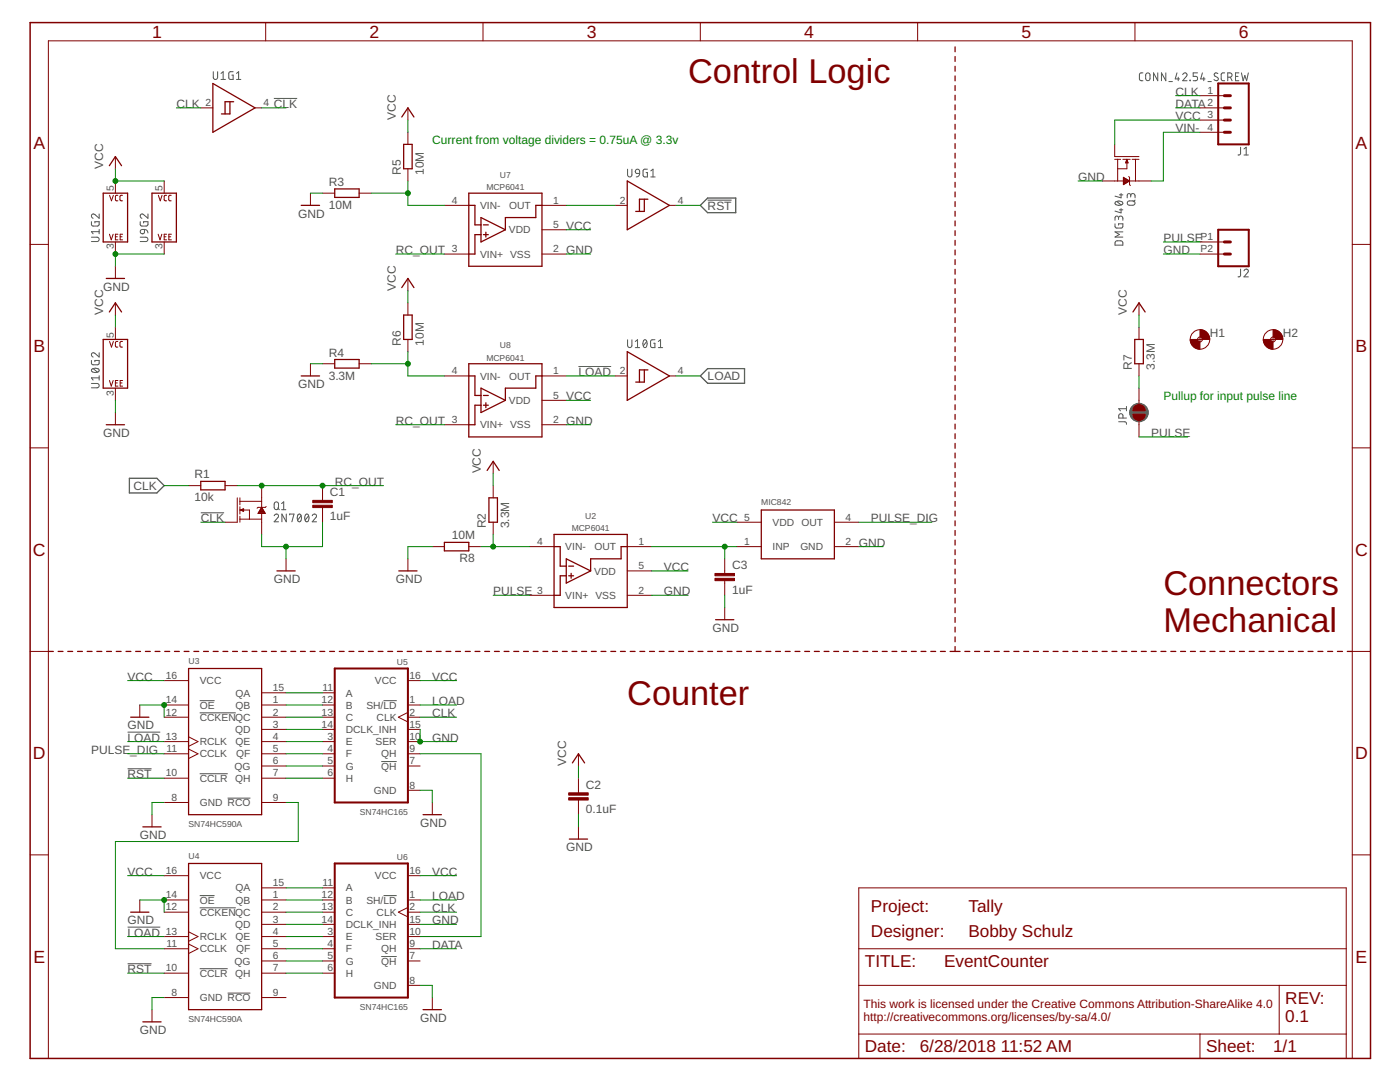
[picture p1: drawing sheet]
<svg xmlns="http://www.w3.org/2000/svg" width="279mm" height="216mm" viewBox="0 0 279 216" stroke-linecap="round" stroke-linejoin="round" font-family="sans-serif">
<g fill="none" stroke="#505050" stroke-width=".2">
<path d="M42.6 14.3v1.1a.43 .43 0 0 0 .4 .5 .43 .43 0 0 0 .4-.5v-1.1M44.1 14.6l.4-.3v1.6M44.1 15.9h.9M46.5 14.3h-.6l-.2 .2v1l.2 .3 .6 .1v-.9h-.2M47.2 15.9h.9M47.2 14.6l.4-.3v1.6M54.7 19.6h4.6M228.1 14.5l-.5 .1-.2 .3 .1 1.1 .6 .1M228.8 14.7l.3-.2 .3 .2 .1 1a.43 .43 0 0 1-.4 .4 .43 .43 0 0 1-.5-.4zM231.1 14.5v1.6l-.9-1.6v1.6M232.7 14.5v1.6l-.9-1.6v1.6M233.3 16.3h.7"/>
<path d="M234.9 14.5l-.4 1.2h.9M235.1 15.4v.7M236 14.9a.43 .43 0 0 1 .6-.3 .43 .43 0 0 1 .2 .6l-.8 .9h.9M237.5 16l.1 .1zM239 14.5h-.9v.7h.6a.44 .44 0 0 1 .3 .5 .44 .44 0 0 1-.3 .4h-.6M240 14.5l-.4 1.2h.9M240.2 15.4v.7M241.1 16.3h.6M243.1 14.7l-.6-.1-.2 .3 .2 .3 .5 .3a.39 .39 0 0 1 0 .5 .39 .39 0 0 1-.6 0l-.1-.1M244.4 14.5l-.5 .1-.2 .3v1l.2 .2h.5M245 15.4h.4a.43 .43 0 0 0 .5-.4 .43 .43 0 0 0-.5-.5h-.4v1.6M245.5 15.4l.4 .7"/>
<path d="M246.6 15.2h.5M247.2 14.5h-.6v1.6h.6M247.8 14.5l.3 1.6 .3-1 .4 1 .3-1.6M125.2 33.8v1.1a.43 .43 0 0 0 .5 .4 .43 .43 0 0 0 .4-.4v-1.1M126.9 33.9l.3-.1 .3 .1 .2 .7-.8-.1-.1-.3zM127.7 34.6l-.2 .4-.5 .3M129.2 33.8h-.6l-.2 .2-.1 1 .3 .3h.6v-.9h-.3M129.9 35.3h.8M129.9 34.1l.4-.3v1.5M141.2 39.9h4.8M223.4 38.9h.7M223.7 38.6v.9l-1.2-.4"/>
<path d="M225.7 39.1a.43 .43 0 0 1 .4-.5 .43 .43 0 0 1 .4 .5v.4M225.7 39.3l-.1-.5-.4-.2-.2 .2v.7M226.5 39.9l-.3 .4M247.6 29.4v1.3l-.5 .2M248.3 30.9h.8M248.3 29.7l.4-.3v1.5M18.2 47.3h1.2a.43 .43 0 0 1 .4 .5 .43 .43 0 0 1-.4 .4h-1.2M18.2 44.2l.1 .7 .2 .2h1l.3-.2v-.7h-.9v.3M19.8 42.7v.9l-.9-.8a.43 .43 0 0 0-.6 .1 .43 .43 0 0 0 .3 .7M19.8 46.2h-1.6l.4 .5M19.8 45.8v.9M28 47.3h1.1a.43 .43 0 0 1 .4 .5 .43 .43 0 0 1-.4 .4h-1.1"/>
<path d="M28 44.2v.7l.2 .2h1l.3-.2v-.7h-.8v.3M28.1 45.9l.7-.1v.5a.44 .44 0 0 1-.6 .3 .44 .44 0 0 1-.1-.7zM28.8 45.8a.67 .67 0 0 1 .7 .7M29.5 42.7v.9l-.8-.8a.43 .43 0 0 0-.7 .2 .43 .43 0 0 0 .3 .6M222.5 44.7v.6l.2 .2 1.3-.1 .1-.7h-.9v.2M222.6 40.3a1.01 1.01 0 0 1 1.5 .3 .94 .94 0 0 1-1.6 0zM222.7 48.2l1.1-.1 .2 .2 .1 .6h-1.6zM222.9 40.2l.8 .7M223.2 43.5a.43 .43 0 0 1 .5-.4 .43 .43 0 0 1 .4 .4v.5M223.2 43.8v-.5l-.4-.2-.2 .2-.1 .7M223.4 41.9h.7M223.7 41.6v.9l-1.2-.4"/>
<path d="M224.1 46.3h-1.6l.9 .5-.9 .5h1.6M225.1 40.2l1-.1a.43 .43 0 0 1 .4 .4 .43 .43 0 0 1-.4 .5l-1-.2-.1-.3zM247.6 53.7v1.3l-.5 .2M248.3 54a.43 .43 0 0 1 .6-.3 .43 .43 0 0 1 .1 .7l-.7 .8h.8M18.2 76.5h1.2a.43 .43 0 0 1 .4 .5 .43 .43 0 0 1-.4 .4h-1.2M18.2 71.9l.1 .7 .2 .2h1l.3-.2v-.7h-.9v.3M18.4 73.7a.98 .98 0 0 1 1.4 .2 .92 .92 0 0 1-1.6 0zM18.6 73.6l.9 .7M19.8 70.4v.8l-.9-.7a.43 .43 0 0 0-.6 .1 .43 .43 0 0 0 .3 .6M19.8 75.4h-1.6l.4 .4M19.8 75v.8M115.4 73.1h6.6"/>
<path d="M125.2 67.8v1.1a.43 .43 0 0 0 .5 .5 .43 .43 0 0 0 .4-.5v-1.1M126.8 68.1l.4-.3v1.6M126.8 69.4h.9M128.5 67.9l.2-.1a.91 .91 0 0 1 0 1.6 1.03 1.03 0 0 1-.2-1.5zM129.1 68.1l-.7 .9M130.7 67.8h-.7l-.1 .2v1.2l.1 .1 .7 .1v-.9h-.2M131.4 69.4h.8M131.4 68.1l.4-.3v1.6M223.3 84.2h1.3l.2 .5M224.1 83.4v-.4a.42 .42 0 0 0-.4-.5 .42 .42 0 0 0-.4 .5v.4h1.5M224.8 81.1v.9M224.8 81.6h-1.5l.3 .4"/>
<path d="M40.1 102.3h4.6M54.7 102.9a.43 .43 0 0 1 .6-.3 .43 .43 0 0 1 .2 .7l-.8 .8h.9M54.8 100.3l.4-.2 .3 .2 .1 1a.43 .43 0 0 1-.5 .4 .43 .43 0 0 1-.4-.4zM55.4 101.3l.4 .4M56.2 100.5l.4-.4v1.6M56.2 101.7h.8M57.1 102.6v1.5l-.8-1.5v1.5M57.8 102.7v-.1h.9l-.4 1.5M59.5 102.7l.3-.1a.92 .92 0 0 1 0 1.5 .98 .98 0 0 1-.3-1.4zM60.1 102.9l-.7 .9M61 102.7l.2-.1a.89 .89 0 0 1 0 1.5 .96 .96 0 0 1-.2-1.4zM61.6 102.9l-.7 .9"/>
<path d="M62.3 102.9a.42 .42 0 0 1 .6-.3 .42 .42 0 0 1 .1 .7l-.7 .8h.9M39.9 139.8h2.9M76.5 139.8h2.7M25.5 153.4h4.7M25.5 146.1h6.5M39.9 142.2h7.2M39.9 154.4h5.5M45.4 159.3h4.6M76.1 152h3.1M39.9 178.7h2.9M76.5 178.7h2.7M25.5 192.3h4.7"/>
<path d="M25.5 185h6.5M39.9 181.1h7.2M39.9 193.3h5.5M45.4 198.2h4.6M76.1 190.9h3.1"/>
</g>
<circle cx="227.3" cy="82.3" r="1.85" fill="#505050" stroke="#505050" stroke-width=".2"/>
<path d="M139.8 41l1.4-1.5h5.6v2.9h-5.6zM139.8 75l1.4-1.4h7.4v2.9h-7.4zM25.8 95.4h5.5l1.5 1.5-1.5 1.5h-5.5z" fill="none" stroke="#505050" stroke-width=".25"/>
<g fill="none" stroke="#800000" stroke-width=".25">
<path d="M42.5 16.7l8.4 4.8-8.4 4.9zM190.6 9.4v.9M190.6 11.3v1M190.6 13.2v1M190.6 15.2v.9M190.6 17.1v1M190.6 19v1M20.6 38.5h4.9v9.8h-4.9zM21.8 33.1l1.2-1.9 1.3 1.9M30.3 38.5h4.9v9.8h-4.9zM45.9 20.3v2.4h-1.7M46.6 20.3h-1.7v2.4"/>
<path d="M66.8 37.7h4.9v1.7h-4.9zM80.2 23.3l1.2-1.8 1.2 1.8M80.6 28.8h1.7v4.9h-1.7zM93.6 38.5h14.6v14.6h-14.6zM125.2 36.1l8.4 4.9-8.4 4.8zM128.6 39.8v2.4h-1.7M129.3 39.8h-1.7v2.4M190.6 20.9v1M190.6 22.9v.9M190.6 24.8v1M190.6 26.7v1M190.6 28.7v.9"/>
<path d="M190.6 30.6v1M190.6 32.5v1M190.6 34.5v.9M190.6 36.4v1M190.6 38.3v1M21.2 55.6h3.6M60.1 41h3.7M80.2 57.4l1.2-1.8 1.2 1.8M93.6 41h1.2v3.9h1.2M96 43.4l4.9 2.4-4.9 2.5zM96 46.8h-1.2v3.9h-1.2M96.5 46.8h1"/>
<path d="M96.5 44.9h1M97 46.3v1M108.2 41h-1.3v2.4h-6v2.4M190.6 40.2v1M190.6 42.2v.9M190.6 44.1v1M190.6 46v1M190.6 48v.9M190.6 49.9v1M190.6 51.8v1M190.6 53.7v1M190.6 55.7v.9"/>
<path d="M190.6 57.6v1M190.6 59.5v1M20.6 67.7h4.9v9.7h-4.9zM21.8 62.3l1.2-1.9 1.3 1.9M60.1 75h3.7M66.8 71.7h4.9v1.7h-4.9zM80.6 62.9h1.7v4.8h-1.7zM93.6 72.6h14.6v14.6h-14.6zM93.6 75h1.2v3.9h1.2M96 77.4l4.9 2.5-4.9 2.4zM96.5 78.9h1M108.2 75h-1.3v2.4h-6v2.5"/>
<path d="M125.2 70.2l8.4 4.8-8.4 4.9zM128.6 73.8v2.4h-1.7M129.3 73.8h-1.7v2.4M190.6 61.5v.9M190.6 63.4v1M190.6 65.3v1M190.6 67.2v1M190.6 69.2v1M190.6 71.1v1M190.6 73v1M190.6 75v.9M190.6 76.9v1"/>
<path d="M190.6 78.8v1M226.1 62.3l1.2-1.9 1.2 1.9M226.5 67.7h1.7v4.9h-1.7zM21.2 84.8h3.6M40.1 96.1h4.8v1.6h-4.8zM96 80.9h-1.2v3.9h-1.2M96.5 80.9h1M97 80.4v.9M97.2 93.9l1.2-1.8 1.2 1.8M97.6 99.3h1.7v4.9h-1.7zM190.6 80.8v.9M190.6 82.7v1"/>
<path d="M190.6 84.6v1M190.6 86.6v.9M190.6 88.5v1M190.6 90.4v1M190.6 92.4v.9M190.6 94.3v.9M190.6 96.2v1M190.6 98.1v1M55.3 113.9h3.6M79.6 113.9h3.6M88.7 108.2h4.9v1.7h-4.9zM110.6 106.6h14.6v14.6h-14.6z"/>
<path d="M110.6 109.1h1.2v3.9h1.2M113 111.5l4.9 2.4-4.9 2.5zM113 114.9h-1.2v3.9h-1.2M113.5 114.9h1M113.5 113h1M114 114.4v1M125.2 109.1h-1.2v2.4h-6.1v2.4M151.9 101.8h14.6v9.7h-14.6zM190.6 100.1v.9M190.6 102v1M190.6 103.9v1M190.6 105.9v.9"/>
<path d="M190.6 107.8v1M190.6 109.7v1M190.6 111.6v1M190.6 113.6v.9M190.6 115.5v1M190.6 117.4v1M190.6 119.4v.9M9.7 130h.9M11.6 130h1M13.5 130h1M15.5 130h.9M17.4 130h1"/>
<path d="M19.3 130h1M21.3 130h.9M23.2 130h1M25.1 130h1M27.1 130h.9M29 130h1M30.9 130h1M32.9 130h1M34.8 130h1M36.7 130h1M37.6 133.4h14.6v29.2h-14.6zM38.7 130h1"/>
<path d="M40.6 130h1M42.5 130h1M44.5 130h1M46.4 130h1M48.4 130h.9M50.3 130h1M52.2 130h1M54.2 130h.9M56.1 130h1M58 130h1M60 130h.9M61.9 130h1"/>
<path d="M63.8 130h1M65.8 130h1M67.7 130h1M69.6 130h1M71.6 130h1M73.5 130h1M75.5 130h.9M77.4 130h1M79.3 130h1M81.3 130h.9M83.2 130h1M85.1 130h1"/>
<path d="M87.1 130h.9M89 130h1M90.9 130h1M92.9 130h1M94.8 130h1M96.7 130h1M98.7 130h1M100.6 130h1M102.5 130h1M104.5 130h1M106.4 130h1M108.4 130h.9"/>
<path d="M110.3 130h1M112.2 130h1M114.2 130h.9M116.1 130h1M118 130h1M120 130h.9M121.9 130h1M123.8 130h1M125.8 130h.9M127.7 130h1M129.6 130h1M131.6 130h.9"/>
<path d="M133.5 130h1M135.4 130h1M137.4 130h.9M139.3 130h1M141.2 130h1M142.8 123.7h3.7M143.2 130h.9M145.1 130h1M147 130h1M149 130h1M150.9 130h1M152.8 130h1"/>
<path d="M154.8 130h1M156.7 130h1M158.7 130h.9M160.6 130h1M162.5 130h1M164.5 130h.9M166.4 130h1M168.3 130h1M170.3 130h.9M172.2 130h1M174.1 130h1M176.1 130h1"/>
<path d="M178 130h1M179.9 130h1M181.9 130h1M183.8 130h1M185.8 130h.9M187.7 130h1M189.6 130h2M190.6 121.3v1M190.6 123.2v1M190.6 125.1v1M190.6 127.1v1M190.6 129v1"/>
<path d="M192.6 130h.9M194.5 130h1M196.5 130h1M198.4 130h1M200.4 130h1M202.3 130h1M204.3 130h1M206.2 130h1M208.2 130h1M210.2 130h1M212.1 130h1M214.1 130h1"/>
<path d="M216 130h1M218 130h1M219.9 130h1.1M221.9 130h1M223.9 130h1M225.8 130h1M227.8 130h1M229.7 130h1M231.7 130h1M233.7 130h1M235.6 130h1M237.6 130h1"/>
<path d="M239.5 130h1M241.5 130h1M243.4 130h1M245.4 130h1M247.4 130h.9M249.3 130h1M251.3 130h1M253.2 130h1M255.2 130h1M257.1 130h1M259.1 130h1M261 130h1"/>
<path d="M263 130h1M265 130h1M266.9 130h1M268.9 130h1M26.1 143.1h3.6M114.2 152.2l1.2-1.8 1.3 1.8M28.5 165h3.7M37.6 172.3h14.6v29.2h-14.6zM84.4 162.6h3.7M113.6 167.4h3.7M26.1 182h3.6M28.5 203.9h3.7"/>
<path d="M84.4 201.5h3.7"/>
</g>
<g fill="none" stroke="#800000" stroke-width=".2">
<path d="M53 4.5v3.6M96.4 4.5v3.6M139.8 4.5v3.6M183.1 4.5v3.6M226.5 4.5v3.6M239.5 19.1h4.8M21.9 39l.3 1.1 .4-1.1M23 31.2v2.5M23 36.1v2.4M23.5 39h-.3l-.2 .2 .1 .8 .4 .1M24.4 39h-.3l-.2 .2 .1 .8 .4 .1M31.6 39l.4 1.1 .3-1.1"/>
<path d="M32.8 36.1v2.4M33.3 39h-.4l-.1 .2v.7l.5 .2M34.2 39h-.4l-.1 .2v.8l.5 .1M40.1 21.5h2.4M51 21.5h1.2M62 38.5v2.5M64.4 38.5h2.4M71.7 38.5h2.4M81.4 21.5v2.5M81.4 26.4v2.4M81.4 33.7v2.4M220 36.1h4.2"/>
<path d="M222.5 28.8v2.4h4.8M222.5 31.8h1.1M223.1 31.8v4.3M224.1 31.8h1.5M224.2 35.4l1.2 .7M224.2 35.4v1.5l1.2-.8M224.2 36.8h.1M224.2 36.6h.3M224.2 36.5h.5M224.2 36.4h.7M224.2 36.3h.9M224.2 36.2h1.1"/>
<path d="M224.2 36.1h1.2M224.2 36h1M224.2 35.9h.8M224.2 35.7h.6M224.2 35.6h.4M224.2 35.5h.2M224.2 35.4h.1M224.7 32.4h.4M224.7 32.3h.4M224.7 32.2h.3M224.8 32.1h.2M224.8 32h.1"/>
<path d="M224.9 31.9h.1M224.9 32.5v1.2h-1.8M224.9 31.8l.2 .7h-.5zM225.3 35.2l.1 .2v1.5l.2 .1M225.4 36.1h4.3M225.9 31.8h1.4M226.6 31.8v4.3M239.5 21.5h4.8M239.5 24h4.8M239.5 26.4h4.8M6 48.8h3.7M21.8 46.7l.4 1.2 .4-1.2"/>
<path d="M23 48.3v2.4M23 53.1v2.5M23 47.2h.4M23.5 46.7h-.5v1.2h.5M24 47.2h.4M24.5 46.7h-.5v1.2h.5M31.6 46.7l.3 1.2 .4-1.2M32.8 47.2h.3M32.8 48.3v2.4M33.3 46.7h-.5v1.2h.5M33.7 47.2h.4M34.2 46.7h-.5v1.2h.5"/>
<path d="M81.4 55.6v2.4M88.7 50.7h4.9M88.7 41h4.9M108.2 50.7h4.8M108.2 41h4.8M108.2 45.8h4.8M122.7 41h2.5M133.7 41h1.2M239.5 50.7h4.8M239.5 48.3h4.8M269.9 48.8h3.6M21.8 75.9l.4 1.1 .4-1.1"/>
<path d="M21.9 68.1l.3 1.2 .4-1.2M23 60.4v2.5M23 65.3v2.4M23 77.4v2.5M23 76.4h.4M23.5 68.1l-.3 .1-.2 .2 .1 .8 .4 .1M23.5 75.9h-.5v1.1h.5M24 76.4h.4M24.4 68.1l-.3 .1-.2 .2 .1 .8 .4 .1M24.5 75.9h-.5v1.1h.5M62 72.6v2.4M64.4 72.6h2.4"/>
<path d="M71.7 72.6h2.4M81.4 60.4v2.5M81.4 67.7v2.5M88.7 75h4.9M108.2 75h4.8M108.2 79.9h4.8M122.7 75h2.5M133.7 75h1.2M227.3 60.4v2.5M227.3 65.3v2.4M227.3 72.6v2.4M227.3 77.4v3.3"/>
<path d="M239 67.7h1M239.5 67.2v1M253.6 67.7h1M254.1 67.2v1M6 89.4h3.7M23 82.3v2.5M37.6 96.9h2.5M44.9 96.9h2.4M47.3 99.3v4.9h-2.4M47.9 99.3v1.4M52.2 96.9v4.3M64.4 96.9v2.9"/>
<path d="M88.7 84.8h4.9M98.4 92.1v2.4M98.4 96.9v2.4M108.2 84.8h4.8M227.3 83.9v3.3M269.9 89.4h3.6M47.9 101.1v1.5M47.9 103v1.2M47.9 103.6h4.3M47.9 100h4.3M47.9 101.8l.7-.3v.5zM48 101.7h.6"/>
<path d="M48.1 101.8h.5M48.4 101.6h.2M48.4 102h.2M48.6 101.8h1.2v1.8M51.5 102.4h1.4M51.6 102.3h1.3M51.6 102.2h1.2M51.7 102.1h1M51.8 102h.8M51.9 101.8h.7M51.9 101.7h.6M52 101.6h.5"/>
<path d="M52.1 101.5h.3M52.1 101.4h.2M52.2 101.3h.1M52.2 102.4v4.2M52.2 101.2l.7 1.2h-1.4zM53.1 101.1l-.2 .1h-1.4l-.2 .2M57.1 111.5v2.4M64.4 101.3v2.9M81.4 111.5v2.4M86.3 109.1h2.4M93.6 109.1h2.4M98.4 104.2v2.4"/>
<path d="M105.7 118.8h4.9M105.7 109.1h4.9M125.2 118.8h4.8M125.2 109.1h4.8M125.2 113.9h4.8M144.6 111.5v2.9M144.6 115.9v2.9M147.1 104.2h4.8M147.1 109.1h4.8M166.5 104.2h4.9M166.5 109.1h4.9M6 130h3.7"/>
<path d="M32.8 135.8h4.8M52.2 138.2h4.9M64.4 138.2h2.4M81.4 135.8h2.4M144.6 121.2v2.5M269.9 130h3.6M27.9 140.7v2.4M32.8 140.7h4.8M32.8 143.1h4.8M32.8 148h4.8M32.8 150.4h4.8M32.8 155.3h4.8"/>
<path d="M37.6 147l1.9 1-1.9 .9M37.6 149.5l1.9 .9-1.9 1M52.2 140.7h4.9M52.2 143.1h4.9M52.2 148h4.9M52.2 150.4h4.9M52.2 155.3h4.9M52.2 145.5h4.9M52.2 152.8h4.9M64.4 140.7h2.4M64.4 143.1h2.4M64.4 148h2.4"/>
<path d="M64.4 150.4h2.4M64.4 155.3h2.4M64.4 145.5h2.4M64.4 152.8h2.4M81.4 140.7h2.4M81.4 143.1h2.4M81.4 148h2.4M81.4 150.4h2.4M81.4 145.5h2.4M81.4 152.8h2.4M81.4 142.2l-1.9 .9 1.9 1M81.4 157.7h2.4"/>
<path d="M115.4 150.4v2.4M115.4 155.3v2.9M115.4 159.6v3M6 170.6h3.7M27.9 179.6v2.4M30.3 162.6v2.4M32.8 160.1h4.8M32.8 174.7h4.8M32.8 179.6h4.8M52.2 160.1h4.9M52.2 179.6h4.9M52.2 177.2h4.9"/>
<path d="M64.4 179.6h2.4M64.4 177.2h2.4M81.4 174.7h2.4M81.4 179.6h2.4M86.3 160.1v2.5M115.4 165v2.4M171.4 177.2h97.3v34h-97.3zM269.9 170.6h3.6M32.8 199.1h4.8M32.8 182h4.8M32.8 186.9h4.8M32.8 189.3h4.8"/>
<path d="M32.8 194.2h4.8M37.6 185.9l1.9 1-1.9 .9M37.6 188.4l1.9 .9-1.9 1M52.2 199.1h4.9M52.2 182h4.9M52.2 186.9h4.9M52.2 189.3h4.9M52.2 194.2h4.9M52.2 184.4h4.9M52.2 191.7h4.9M64.4 182h2.4M64.4 186.9h2.4"/>
<path d="M64.4 189.3h2.4M64.4 194.2h2.4M64.4 184.4h2.4M64.4 191.7h2.4M81.4 182h2.4M81.4 186.9h2.4M81.4 189.3h2.4M81.4 184.4h2.4M81.4 191.7h2.4M81.4 181.1l-1.9 .9 1.9 1M81.4 196.6h2.4M86.3 199.1v2.4"/>
<path d="M171.4 189.3h97.3M171.4 196.6h97.3M255.3 196.6v9.7M9.7 211.2v-203.1h260.2v203.1M30.3 201.5v2.4M171.4 206.3h97.3M239.5 206.3v4.9"/>
<circle cx="239.5" cy="67.7" r="1.95"/>
<circle cx="239.5" cy="67.7" r=".49"/>
<circle cx="254.1" cy="67.7" r="1.95"/>
<circle cx="254.1" cy="67.7" r=".49"/>
</g>
<path d="M243.1 16.7h6.1v12.1h-6.1zM243.1 45.8h6.1v7.3h-6.1zM66.8 133.4h14.6v26.7h-14.6zM66.8 172.3h14.6v26.8h-14.6z" fill="none" stroke="#800000" stroke-width=".4"/>
<g fill="#800000" stroke="#800000" stroke-width=".2">
<path d="M62.4 100.8h3.9v.5h-3.9z"/>
<path d="M62.4 99.8h3.9v.5h-3.9z"/>
<path d="M113.5 159.2h3.9v.4h-3.9z"/>
<path d="M113.5 158.2h3.9v.5h-3.9z"/>
<path d="M142.7 115.4h3.9v.5h-3.9z"/>
<path d="M142.7 114.4h3.9v.5h-3.9z"/>
</g>
<path d="M244.3 19.1h1.3M244.3 24h1.3M244.3 21.5h1.3M244.3 26.4h1.3M244.3 50.7h1.3M244.3 48.3h1.3" fill="none" stroke="#800000" stroke-width=".59"/>
<g fill="#800000" stroke="#800000" stroke-width=".2">
<path d="M226.5 81a1.22 1.22 0 0 1 1.3-.2 1.22 1.22 0 0 1 .7 1.2h-2.4l.1-.5z" fill-rule="evenodd"/>
<path d="M226.1 82.7h2.4a1.22 1.22 0 0 1-1.2 1.2 1.22 1.22 0 0 1-1.2-1.2z" fill-rule="evenodd"/>
<path d="M239.5 65.8a1.89 1.89 0 0 1 1.9 1.9h-1.4a.47 .47 0 0 0-.5-.5z" fill-rule="evenodd"/>
<path d="M237.5 67.7h1.5l.1 .4 .4 .1v1.5a1.93 1.93 0 0 1-2-2z" fill-rule="evenodd"/>
<path d="M254.1 65.8a1.89 1.89 0 0 1 1.9 1.9h-1.4a.44 .44 0 0 0-.5-.5z" fill-rule="evenodd"/>
<path d="M252.1 67.7h1.5l.1 .4 .4 .1v1.5a1.96 1.96 0 0 1-2-2z" fill-rule="evenodd"/>
</g>
<path d="M6 4.5h267.5v206.7h-267.5z" fill="none" stroke="#800000" stroke-width=".3"/>
<g fill="none" stroke="#008000" stroke-width=".2">
<path d="M234.6 19.1h4.9M23 33.7v2.4h9.8M35.2 21.5h4.9M52.2 21.5h4.9M62 38.5h2.4M74.1 38.5h7.3M81.4 24v2.4M81.4 36.1v4.9h7.3M215.2 36.1h4.8M234.6 21.5h4.9M239.5 26.4h-7.3v9.7h-2.5M239.5 24h-17v4.8"/>
<path d="M32.8 50.7h-9.8v2.4M79 50.7h9.7M81.4 58v2.4M113 45.8h4.9M113 50.7h4.9M113 41h9.7M134.9 41h4.9M232.2 50.7h7.3M232.2 48.3h7.3M23 62.9v2.4M23 79.9v2.4M62 72.6h2.4"/>
<path d="M74.1 72.6h7.3M81.4 70.2v4.8h7.3M113 79.9h4.9M113 75h9.7M134.9 75h4.9M227.3 62.9v2.4M227.3 75v2.4M32.8 96.9h4.8M47.3 96.9h29.2M79 84.8h9.7M98.4 94.5v2.4M113 84.8h4.9"/>
<path d="M227.3 87.2h9.7M40.1 104.2h4.8M57.1 109.1v2.4M64.4 104.2v4.9h-12.2v-2.5M86.3 109.1h-4.9v2.4M96 109.1h9.7M98.4 106.6v2.5M98.4 118.8h7.3M130 113.9h7.3M130 109.1h17.1M130 118.8h7.3M142.2 104.2h4.9"/>
<path d="M144.6 109.1v2.4M144.6 118.8v2.4M171.4 104.2h14.6M171.4 109.1h4.9M25.5 135.8h7.3M57.1 138.2h7.3M83.8 135.8h7.3M25.5 148h7.3M25.5 155.3h7.3M25.5 150.4h7.3M27.9 140.7h4.9v2.4M57.1 140.7h7.3"/>
<path d="M57.1 148h7.3M57.1 155.3h7.3M57.1 152.8h7.3M57.1 150.4h7.3M57.1 145.5h7.3M57.1 143.1h7.3M83.8 157.7h2.5v2.4M83.8 140.7h7.3M83.8 145.5v2.5h7.3M83.8 150.4h12.2v36.5h-12.2M83.8 143.1h7.3M115.4 152.8v2.5"/>
<path d="M25.5 174.7h7.3M27.9 179.6h4.9v2.4M32.8 160.1h-2.5v2.5M57.1 160.1h2.4v7.8h-36.5v21.4h9.8M57.1 179.6h7.3M57.1 177.2h7.3M83.8 174.7h7.3M83.8 179.6h7.3M115.4 162.6v2.4M25.5 186.9h7.3M25.5 194.2h7.3M32.8 199.1h-2.5v2.4"/>
<path d="M57.1 184.4h7.3M57.1 182h7.3M57.1 186.9h7.3M57.1 189.3h7.3M57.1 191.7h7.3M57.1 194.2h7.3M83.8 196.6h2.5v2.5M83.8 184.4h7.3M83.8 182h7.3M83.8 189.3h7.3"/>
</g>
<g fill="#008000" stroke="#008000" stroke-width=".2">
<circle cx="23" cy="36.1" r=".49"/>
<circle cx="32.8" cy="140.7" r=".49"/>
<circle cx="32.8" cy="179.6" r=".49"/>
<circle cx="83.8" cy="148" r=".49"/>
<circle cx="57.1" cy="109.1" r=".49"/>
<circle cx="23" cy="50.7" r=".49"/>
<circle cx="81.4" cy="72.6" r=".49"/>
<circle cx="52.2" cy="96.9" r=".49"/>
<circle cx="64.4" cy="96.9" r=".49"/>
<circle cx="81.4" cy="38.5" r=".49"/>
<circle cx="98.4" cy="109.1" r=".49"/>
<circle cx="144.6" cy="109.1" r=".49"/>
</g>
<g font-size="6.9" fill="#800000">
<text x="137.3" y="16.7">Control Logic</text>
<text x="232.2" y="118.8">Connectors</text>
<text x="232.2" y="126.1">Mechanical</text>
<text x="125.2" y="140.7">Counter</text>
</g>
<g font-size="3.5" fill="#800000">
<text x="30.4" y="7.6">1</text>
<text x="73.7" y="7.6">2</text>
<text x="117.1" y="7.6">3</text>
<text x="160.5" y="7.6">4</text>
<text x="203.8" y="7.6">5</text>
<text x="247.2" y="7.6">6</text>
<text x="6.7" y="29.7">A</text>
<text x="270.5" y="29.7">A</text>
<text x="6.7" y="70.3">B</text>
<text x="270.5" y="70.3">B</text>
<text x="6.6" y="110.9">C</text>
<text x="270.4" y="110.9">C</text>
<text x="6.6" y="151.5">D</text>
<text x="270.4" y="151.5">D</text>
<text x="6.7" y="192.1">E</text>
<text x="270.5" y="192.1">E</text>
</g>
<g font-size="3.4" fill="#800000">
<text x="173.8" y="182">Project:</text>
<text x="193.3" y="182">Tally</text>
<text x="173.8" y="186.9">Designer:</text>
<text x="193.3" y="186.9">Bobby Schulz</text>
<text x="172.6" y="193">TITLE:</text>
<text x="188.4" y="193">EventCounter</text>
<text x="256.5" y="200.3">REV:</text>
<text x="256.5" y="203.9">0.1</text>
<text x="172.6" y="210">Date:</text>
<text x="183.5" y="210">6/28/2018</text>
<text x="199.7" y="210">11:52 AM</text>
<text x="240.7" y="210">Sheet:</text>
<text x="254.1" y="210">1/1</text>
</g>
<g font-size="2.4" fill="#505050">
<text x="35.2" y="21.5">CLK</text>
<text x="54.7" y="21.5">CLK</text>
<text x="79" y="24" transform="rotate(-90 79 24)">VCC</text>
<text x="234.6" y="24">VCC</text>
<text x="234.6" y="19.1">CLK</text>
<text x="234.6" y="21.5">DATA</text>
<text x="234.6" y="26.4">VIN-</text>
<text x="20.6" y="33.7" transform="rotate(-90 20.6 33.7)">VCC</text>
<text x="80" y="34.9" transform="rotate(-90 80 34.9)">R5</text>
<text x="84.6" y="34.9" transform="rotate(-90 84.6 34.9)">10M</text>
<text x="65.6" y="41.7">10M</text>
<text x="65.6" y="37.1">R3</text>
<text x="141.2" y="41.8">RST</text>
<text x="215.2" y="36.1">GND</text>
<text x="59.5" y="43.4">GND</text>
<text x="113" y="45.8">VCC</text>
<text x="79" y="50.7">RC_OUT</text>
<text x="113" y="50.7">GND</text>
<text x="232.2" y="50.7">GND</text>
<text x="232.2" y="48.3">PULSE</text>
<text x="20.6" y="58">GND</text>
<text x="79" y="58" transform="rotate(-90 79 58)">VCC</text>
<text x="20.6" y="62.9" transform="rotate(-90 20.6 62.9)">VCC</text>
<text x="224.9" y="62.9" transform="rotate(-90 224.9 62.9)">VCC</text>
<text x="65.6" y="71.2">R4</text>
<text x="80" y="68.9" transform="rotate(-90 80 68.9)">R6</text>
<text x="84.6" y="68.9" transform="rotate(-90 84.6 68.9)">10M</text>
<text x="241.4" y="67.2">H1</text>
<text x="256" y="67.2">H2</text>
<text x="59.5" y="77.5">GND</text>
<text x="65.6" y="75.8">3.3M</text>
<text x="115.4" y="75">LOAD</text>
<text x="141.2" y="75.9">LOAD</text>
<text x="225.9" y="73.8" transform="rotate(-90 225.9 73.8)">R7</text>
<text x="230.5" y="73.8" transform="rotate(-90 230.5 73.8)">3.3M</text>
<text x="113" y="79.9">VCC</text>
<text x="20.6" y="87.2">GND</text>
<text x="79" y="84.7">RC_OUT</text>
<text x="113" y="84.7">GND</text>
<text x="229.8" y="87.2">PULSE</text>
<text x="38.8" y="95.5">R1</text>
<text x="96" y="94.5" transform="rotate(-90 96 94.5)">VCC</text>
<text x="26.6" y="97.7">CLK</text>
<text x="38.8" y="100.1">10k</text>
<text x="65.8" y="99">C1</text>
<text x="66.8" y="96.9">RC_OUT</text>
<text x="40.1" y="104.2">CLK</text>
<text x="65.8" y="103.8">1uF</text>
<text x="90.1" y="107.6">10M</text>
<text x="97" y="105.4" transform="rotate(-90 97 105.4)">R2</text>
<text x="101.6" y="105.4" transform="rotate(-90 101.6 105.4)">3.3M</text>
<text x="142.2" y="104.2">VCC</text>
<text x="173.8" y="104.2">PULSE_DIG</text>
<text x="91.7" y="112.2">R8</text>
<text x="132.5" y="113.9">VCC</text>
<text x="146.1" y="113.6">C3</text>
<text x="171.4" y="109.1">GND</text>
<text x="54.7" y="116.4">GND</text>
<text x="79" y="116.4">GND</text>
<text x="98.4" y="118.8">PULSE</text>
<text x="132.5" y="118.8">GND</text>
<text x="146.1" y="118.4">1uF</text>
<text x="142.2" y="126.1">GND</text>
<text x="25.5" y="135.8">VCC</text>
<text x="86.3" y="135.8">VCC</text>
<text x="86.3" y="143.1">CLK</text>
<text x="86.3" y="140.7">LOAD</text>
<text x="25.5" y="145.5">GND</text>
<text x="25.5" y="148">LOAD</text>
<text x="86.3" y="148">GND</text>
<text x="18.2" y="150.4">PULSE_DIG</text>
<text x="25.5" y="155.3">RST</text>
<text x="113" y="152.8" transform="rotate(-90 113 152.8)">VCC</text>
<text x="116.9" y="157.3">C2</text>
<text x="27.9" y="167.4">GND</text>
<text x="83.8" y="165">GND</text>
<text x="116.9" y="162.2">0.1uF</text>
<text x="113" y="169.9">GND</text>
<text x="25.5" y="174.7">VCC</text>
<text x="86.3" y="174.7">VCC</text>
<text x="86.3" y="179.6">LOAD</text>
<text x="25.5" y="184.5">GND</text>
<text x="86.3" y="184.5">GND</text>
<text x="86.3" y="182">CLK</text>
<text x="25.5" y="186.9">LOAD</text>
<text x="86.3" y="189.3">DATA</text>
<text x="25.5" y="194.2">RST</text>
<text x="83.8" y="203.9">GND</text>
<text x="27.9" y="206.3">GND</text>
</g>
<g font-size="2.4" fill="#008000">
<text x="86.3" y="28.8">Current from voltage dividers = 0.75uA @ 3.3v</text>
<text x="232.2" y="79.9">Pullup for input pulse line</text>
</g>
<g font-size="2.4" fill="#800000">
<text x="172.4" y="201.1">This work is licensed under the Creative Commons Attribution-ShareAlike 4.0</text>
<text x="172.4" y="203.7">http://creativecommons.org/licenses/by-sa/4.0/</text>
</g>
<g font-size="2.1" fill="#505050">
<text x="41" y="21.2">2</text>
<text x="52.6" y="21.2">4</text>
<text x="241" y="18.7">1</text>
<text x="241" y="21.2">2</text>
<text x="241" y="23.6">3</text>
<text x="241" y="26">4</text>
<text x="22.7" y="38.2" transform="rotate(-90 22.7 38.2)">5</text>
<text x="32.4" y="38.2" transform="rotate(-90 32.4 38.2)">5</text>
<text x="90.2" y="40.6">4</text>
<text x="95.8" y="41.7">VIN-</text>
<text x="101.6" y="41.7">OUT</text>
<text x="110.4" y="40.6">1</text>
<text x="123.7" y="40.6">2</text>
<text x="135.2" y="40.6">4</text>
<text x="101.6" y="46.6">VDD</text>
<text x="110.4" y="45.5">5</text>
<text x="239.6" y="47.9">P1</text>
<text x="22.7" y="49.8" transform="rotate(-90 22.7 49.8)">3</text>
<text x="32.4" y="49.8" transform="rotate(-90 32.4 49.8)">3</text>
<text x="90.2" y="50.4">3</text>
<text x="95.8" y="51.4">VIN+ VSS</text>
<text x="110.4" y="50.4">2</text>
<text x="239.6" y="50.4">P2</text>
<text x="22.7" y="67.4" transform="rotate(-90 22.7 67.4)">5</text>
<text x="90.2" y="74.7">4</text>
<text x="95.8" y="75.8">VIN-</text>
<text x="101.6" y="75.8">OUT</text>
<text x="110.4" y="74.7">1</text>
<text x="123.7" y="74.7">2</text>
<text x="135.2" y="74.7">4</text>
<text x="22.7" y="78.9" transform="rotate(-90 22.7 78.9)">3</text>
<text x="101.6" y="80.6">VDD</text>
<text x="110.4" y="79.5">5</text>
<text x="90.2" y="84.4">3</text>
<text x="95.8" y="85.5">VIN+ VSS</text>
<text x="110.4" y="84.4">2</text>
<text x="148.5" y="103.9">5</text>
<text x="154.2" y="104.9">VDD</text>
<text x="160" y="104.9">OUT</text>
<text x="168.8" y="103.9">4</text>
<text x="107.2" y="108.7">4</text>
<text x="112.8" y="109.8">VIN-</text>
<text x="118.6" y="109.8">OUT</text>
<text x="127.4" y="113.6">5</text>
<text x="127.4" y="108.7">1</text>
<text x="148.5" y="108.7">1</text>
<text x="154.2" y="109.8">INP</text>
<text x="159.7" y="109.8">GND</text>
<text x="168.8" y="108.7">2</text>
<text x="107.2" y="118.5">3</text>
<text x="112.8" y="119.5">VIN+ VSS</text>
<text x="118.6" y="114.7">VDD</text>
<text x="127.4" y="118.5">2</text>
<text x="33.1" y="135.5">16</text>
<text x="39.9" y="136.5">VCC</text>
<text x="54.5" y="137.9">15</text>
<text x="64.3" y="137.9">11</text>
<text x="74.8" y="136.5">VCC</text>
<text x="81.7" y="135.5">16</text>
<text x="33.1" y="140.3">14</text>
<text x="33.1" y="142.8">12</text>
<text x="39.9" y="141.4">OE</text>
<text x="39.9" y="143.8">CCKENQC</text>
<text x="47" y="139">QA</text>
<text x="47" y="141.4">QB</text>
<text x="54.5" y="140.3">1</text>
<text x="54.5" y="142.8">2</text>
<text x="64.2" y="140.3">12</text>
<text x="64.2" y="142.8">13</text>
<text x="69" y="141.4">B</text>
<text x="69" y="143.8">C</text>
<text x="69" y="139">A</text>
<text x="73.1" y="141.4">SH/LD</text>
<text x="75.2" y="143.8">CLK</text>
<text x="81.7" y="142.8">2</text>
<text x="81.7" y="140.3">1</text>
<text x="33.1" y="147.6">13</text>
<text x="39.9" y="148.7">RCLK</text>
<text x="46.9" y="146.3">QD</text>
<text x="47" y="148.7">QE</text>
<text x="54.5" y="145.2">3</text>
<text x="54.5" y="147.6">4</text>
<text x="64.2" y="145.2">14</text>
<text x="65.3" y="147.6">3</text>
<text x="69" y="146.3">DCLK_INH</text>
<text x="69" y="148.7">E</text>
<text x="74.9" y="148.7">SER</text>
<text x="81.7" y="145.2">15</text>
<text x="81.7" y="147.6">10</text>
<text x="33.1" y="154.9">10</text>
<text x="33.3" y="150.1">11</text>
<text x="39.9" y="151.1">CCLK</text>
<text x="39.9" y="156">CCLR</text>
<text x="46.8" y="153.6">QG</text>
<text x="47.1" y="151.1">QF</text>
<text x="54.5" y="150.1">5</text>
<text x="54.5" y="152.5">6</text>
<text x="54.5" y="154.9">7</text>
<text x="65.3" y="150.1">4</text>
<text x="65.3" y="152.5">5</text>
<text x="65.3" y="154.9">6</text>
<text x="69" y="151.1">F</text>
<text x="69" y="153.6">G</text>
<text x="76.1" y="153.6">QH</text>
<text x="76.1" y="151.1">QH</text>
<text x="81.7" y="152.5">7</text>
<text x="81.7" y="150.1">9</text>
<text x="34.2" y="159.8">8</text>
<text x="39.9" y="160.9">GND RCO</text>
<text x="46.9" y="156">QH</text>
<text x="54.5" y="159.8">9</text>
<text x="69" y="156">H</text>
<text x="74.6" y="158.4">GND</text>
<text x="81.7" y="157.4">8</text>
<text x="33.1" y="174.4">16</text>
<text x="33.1" y="179.2">14</text>
<text x="39.9" y="175.5">VCC</text>
<text x="47" y="177.9">QA</text>
<text x="54.5" y="176.8">15</text>
<text x="54.5" y="179.2">1</text>
<text x="64.2" y="179.2">12</text>
<text x="64.3" y="176.8">11</text>
<text x="69" y="177.9">A</text>
<text x="74.8" y="175.5">VCC</text>
<text x="81.7" y="179.2">1</text>
<text x="81.7" y="174.4">16</text>
<text x="33.1" y="181.7">12</text>
<text x="39.9" y="180.3">OE</text>
<text x="39.9" y="182.7">CCKENQC</text>
<text x="46.9" y="185.2">QD</text>
<text x="47" y="180.3">QB</text>
<text x="54.5" y="181.7">2</text>
<text x="54.5" y="184.1">3</text>
<text x="64.2" y="181.7">13</text>
<text x="64.2" y="184.1">14</text>
<text x="69" y="180.3">B</text>
<text x="69" y="182.8">C</text>
<text x="69" y="185.2">DCLK_INH</text>
<text x="73.1" y="180.3">SH/LD</text>
<text x="75.2" y="182.7">CLK</text>
<text x="81.7" y="181.7">2</text>
<text x="81.7" y="184.1">15</text>
<text x="33.1" y="186.5">13</text>
<text x="33.3" y="189">11</text>
<text x="39.9" y="187.6">RCLK</text>
<text x="39.9" y="190">CCLK</text>
<text x="47" y="187.6">QE</text>
<text x="47.1" y="190">QF</text>
<text x="54.5" y="186.5">4</text>
<text x="54.5" y="189">5</text>
<text x="54.5" y="191.4">6</text>
<text x="65.3" y="186.5">3</text>
<text x="65.3" y="189">4</text>
<text x="65.3" y="191.4">5</text>
<text x="69" y="187.6">E</text>
<text x="69" y="190">F</text>
<text x="74.9" y="187.6">SER</text>
<text x="76.1" y="190">QH</text>
<text x="81.7" y="191.4">7</text>
<text x="81.7" y="186.5">10</text>
<text x="81.7" y="189">9</text>
<text x="33.1" y="193.8">10</text>
<text x="39.9" y="194.9">CCLR</text>
<text x="46.8" y="192.5">QG</text>
<text x="46.9" y="194.9">QH</text>
<text x="54.5" y="193.8">7</text>
<text x="65.3" y="193.8">6</text>
<text x="69" y="192.5">G</text>
<text x="69" y="194.9">H</text>
<text x="74.6" y="197.3">GND</text>
<text x="76.1" y="192.5">QH</text>
<text x="81.7" y="196.3">8</text>
<text x="34.2" y="198.7">8</text>
<text x="39.9" y="199.8">GND RCO</text>
<text x="54.5" y="198.7">9</text>
</g>
<g font-size="1.7" fill="#505050">
<text x="99.8" y="35.5">U7</text>
<text x="97.1" y="37.9">MCP6041</text>
<text x="97.1" y="72">MCP6041</text>
<text x="99.8" y="69.5">U8</text>
<text x="151.9" y="100.8">MIC842</text>
<text x="114.1" y="106">MCP6041</text>
<text x="116.8" y="103.6">U2</text>
<text x="37.6" y="132.4">U3</text>
<text x="79.2" y="132.7">U5</text>
<text x="37.6" y="165">SN74HC590A</text>
<text x="71.8" y="162.6">SN74HC165</text>
<text x="37.6" y="171.3">U4</text>
<text x="79.2" y="171.6">U6</text>
<text x="37.6" y="203.9">SN74HC590A</text>
<text x="71.8" y="201.5">SN74HC165</text>
</g>
</svg>
